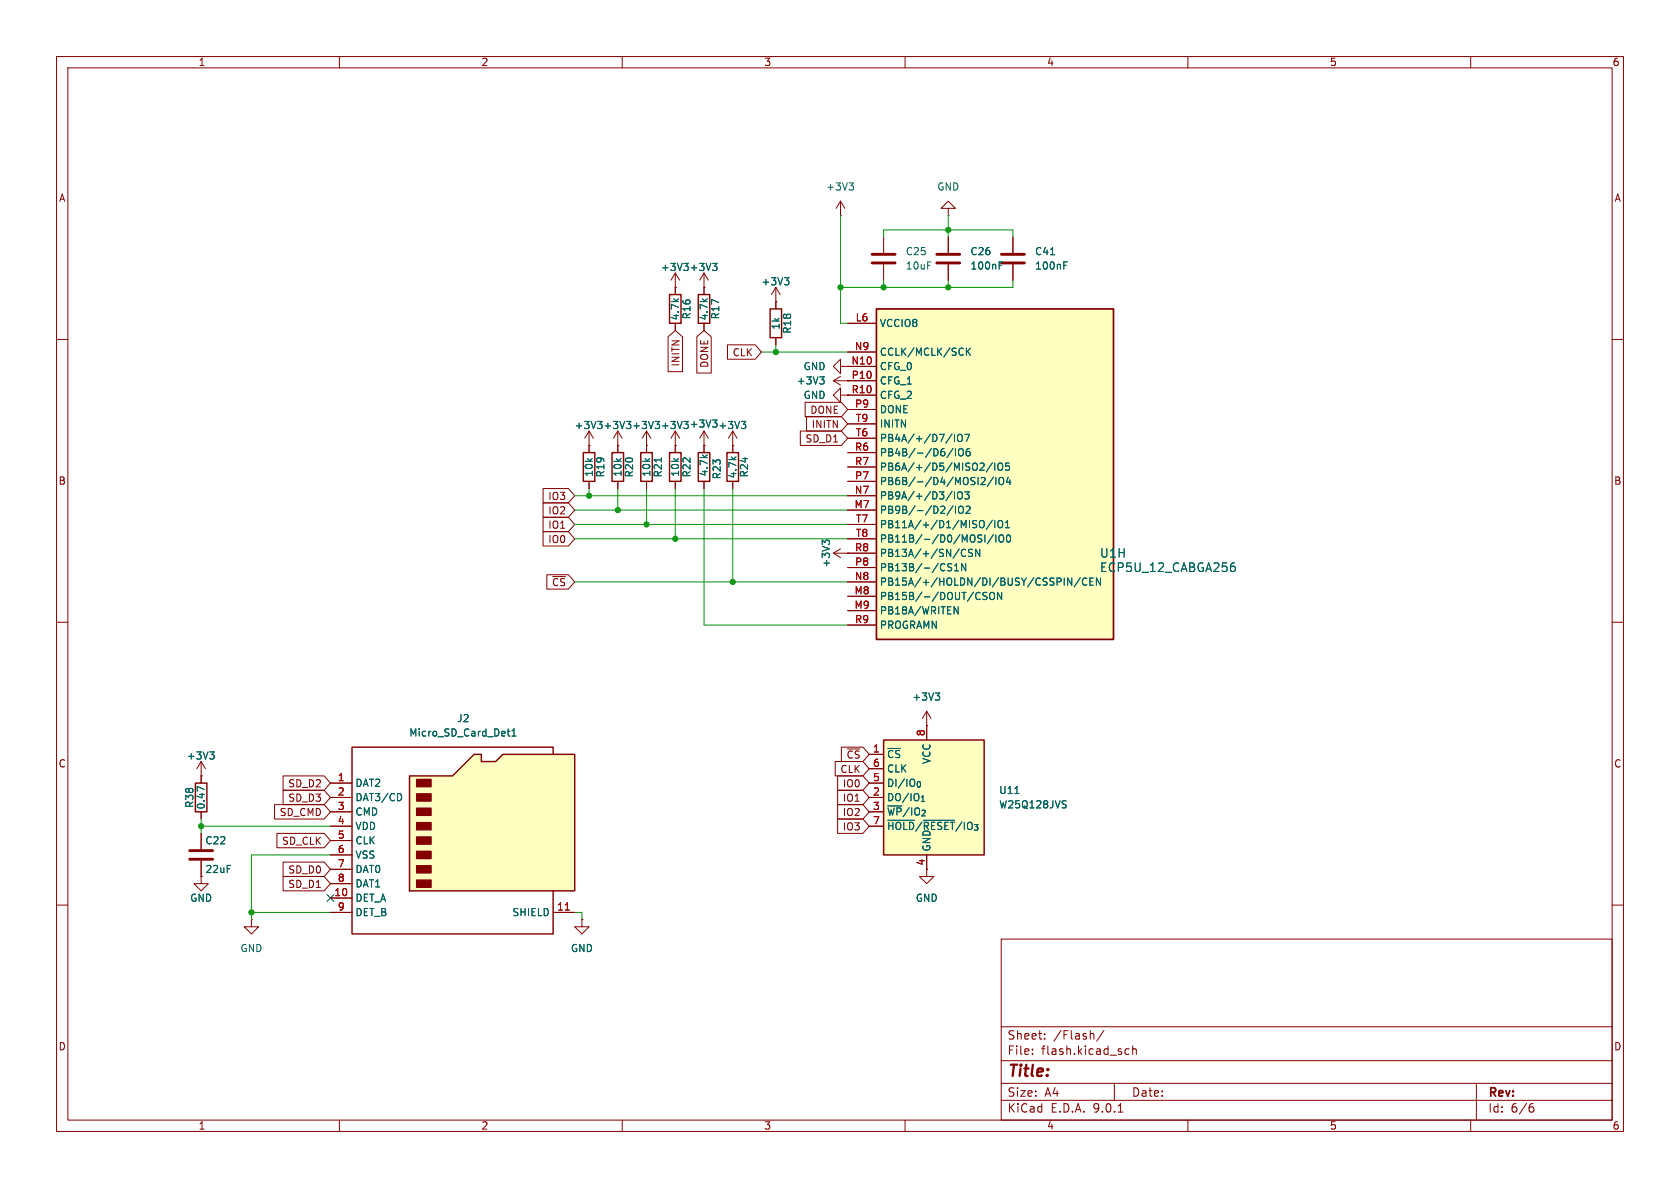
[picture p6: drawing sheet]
<svg xmlns="http://www.w3.org/2000/svg" width="297mm" height="210mm" viewBox="0 0 297 210" stroke-linecap="round" stroke-linejoin="round" font-family="sans-serif">
<g fill="none" stroke="#840000" stroke-width=".18">
<path d="M10 10h277v190h-277zM12 12h273v186h-273zM60 10v2M110 10v2M160 10v2M210 10v2M260 10v2M167.6 36.8h1.3l-1.3-1.2-1.2 1.2h1.2v1.3M167.6 38.1h.1M179.1 41.9v2.8M179.1 46.7v2.8M10 60h2"/>
<path d="M129.5 78.7h.1M129.5 76.2l-.7 1.3M129.5 76.2l.8 1.3M129.5 76.2v2.5M285 60h2M10 110h2M285 110h2M35.6 147.3v2.8M35.6 152.1v2.8M10 160h2M177 166h108v32h-108zM285 160h2"/>
<path d="M60 198v2M110 198v2M160 198v2M177 194.5h108M177 191.5h108M177 187.5h108M177 181.5h108M182.5 186.3v.1M182.5 185.5v.1M184.7 183.6v.1M184.7 182.8v.1M193.2 182.7l.2 .2v.8"/>
<path d="M195.2 182.1l-1.3 2M197 191.5v3M197.7 196.6h.8M199 186.3l.2 .1 .4-.1M199.6 185.5l-.4-.1-.2 .1M200.2 185.5l.3-.1 .3 .1 .1 .9M200.2 184.9v1.5M210 198v2M260 198v2M261 191.5v6.5M270.6 195.7h.4l.2 .3-.1 .5-.5 .1M271 195.1l-.4 .1"/>
</g>
<path d="M177 45h4.1M177 46.5h4.1M33.5 150.4h4.1M33.5 151.9h4.1" fill="none" stroke="#840000" stroke-width=".51"/>
<path d="M185.7 45h.7M188.1 46.9h.4M188.1 46.3h.6M131.1 74.5h.7l-.4 .5M131.6 75l.2 .2v.3l-.2 .3" fill="none" stroke="#006464" stroke-width=".18"/>
<path d="M72.4 137.2h7.6l3.8-3.8h1.3v1.2h2.5l1.3-1.2h12.7v24.1h-29.2z" fill="#ffffc2"/>
<path d="M123.4 80h2.1v5.1h-2.1zM72.4 137.2h7.6l3.8-3.8h1.3v1.2h2.5l1.3-1.2h12.7v24.1h-29.2zM97.8 133.4v-1.3h-35.6v33h35.6v-7.6" fill="none" stroke="#840000" stroke-width=".25"/>
<g fill="#840000" stroke="#840000" stroke-width=".25">
<path d="M73.7 137.8h2.5v1.3h-2.5z"/>
<path d="M73.7 140.3h2.5v1.3h-2.5z"/>
<path d="M73.7 142.9h2.5v1.2h-2.5z"/>
<path d="M73.7 145.4h2.5v1.3h-2.5z"/>
<path d="M73.7 148h2.5v1.2h-2.5z"/>
<path d="M73.7 150.5h2.5v1.3h-2.5z"/>
<path d="M73.7 153h2.5v1.3h-2.5z"/>
<path d="M73.7 155.6h2.5v1.2h-2.5z"/>
</g>
<g fill="none" stroke="#840000" stroke-width=".18">
<path d="M124.5 78.7v1.3M147.3 67.3l1.3 .8M147.3 67.3h2.6M148.6 69.9v-1.3l-1.3 1.3 1.3 1.2v-1.2h1.3M148.6 64.8v-1.3l-1.3 1.3 1.3 1.2v-1.2h1.3M148.6 66.5l-1.3 .8M149.9 69.9h.1M149.9 67.3h.1M149.9 64.8h.1M124.5 85.1v1.3M147.3 97.8l1.3 .8M147.3 97.8h2.6"/>
<path d="M148.6 97l-1.3 .8M149.9 97.8h.1M58.4 138.4h3.8M163.8 128.3h.1M163.8 125.7l-.7 1.3M163.8 125.7l.8 1.3M163.8 125.7v2.6M58.4 141h3.8M58.4 143.5h3.8M58.4 146.1h3.8M58.4 148.6h3.8M58.4 151.1h3.8"/>
<path d="M58.4 153.7h3.8M58.4 156.2h3.8M58.4 158.8h3.8M58.4 161.3h3.8M97.8 161.3h3.8M102.9 162.6v1.2h1.2l-1.2 1.3-1.3-1.3h1.3M102.9 162.6h.1"/>
</g>
<path d="M144.9 66.6h.8l-.4 .5M145.5 67.1l.2 .2v.3l-.2 .3M145.8 95.9l-.4-.4v.8M145.8 95.7l.3-.2h.3l.2 .2M89.7 129.3h.4M89.8 128.8v1.1l.3 .2M90.5 130.1h.7M90.5 129.2l.4-.4v1.3M165.3 122.5h.8l-.4 .5M165.9 123l.2 .2v.3l-.2 .3M70.8 140.3l.2 .5-.2 .7" fill="none" stroke="#006464" stroke-width=".18"/>
<path d="M99.9 160.9h.8" fill="none" stroke="#a90000" stroke-width=".18"/>
<path d="M156.2 130.8h17.8v20.3h-17.8z" fill="#ffffc2"/>
<path d="M156.2 130.8h17.8v20.3h-17.8z" fill="none" stroke="#840000" stroke-width=".25"/>
<path d="M156.2 41.9v2.8M156.2 46.7v2.8M153.7 133.4h2.5M153.7 135.9h2.5M153.7 138.4h2.5M163.8 128.3v2.5M153.7 141h2.5M153.7 143.5h2.5M153.7 146.1h2.5M163.8 151.1v3.8h1.3l-1.3 1.3-1.2-1.3h1.2" fill="none" stroke="#840000" stroke-width=".18"/>
<path d="M156.9 145h4.8M163.2 145h5.5M179.4 140.3h.7M188 141.5l.5 .1M188.3 142.2l.2 .3-.2 .3" fill="none" stroke="#006464" stroke-width=".18"/>
<path d="M154.2 45h4M154.2 46.5h4" fill="none" stroke="#840000" stroke-width=".51"/>
<path d="M154.9 54.6h41.9v58.4h-41.9z" fill="#ffffc2"/>
<path d="M154.9 54.6h41.9v58.4h-41.9z" fill="none" stroke="#840000" stroke-width=".31"/>
<g fill="none" stroke="#840000" stroke-width=".18">
<path d="M148.6 38.1h.1M148.6 35.6l-.8 1.2M148.6 35.6l.8 1.2M148.6 35.6v2.5M118.1 59.5l1.3-1.1 1.3 1.1v6.2h-2.6zM119.4 50.8h.1M119.4 48.3v3.8M119.4 57.2v1.2M119.4 48.3l-.8 1.2M119.4 48.3l.7 1.2M123.2 59.5l1.3-1.1 1.2 1.1v6.4h-2.5zM124.5 50.8h.1"/>
<path d="M124.5 48.3v3.8M124.5 57.2v1.2M124.5 48.3l-.8 1.2M124.5 48.3l.7 1.2M137.2 53.3h.1M137.2 50.8l-.8 1.3M137.2 50.8l.7 1.3M137.2 50.8v3.8M137.2 59.7v1.3M149.9 57.2h5M167.6 41.9v2.8M167.6 46.7v2.8"/>
<path d="M179.1 41.9v2.8M179.1 46.7v2.8M104.1 78.7h.1M104.1 76.2l-.7 1.3M104.1 76.2l.8 1.3M104.1 76.2v3.8M109.2 78.7h.1M109.2 76.2v3.8M109.2 76.2l-.7 1.3M109.2 76.2l.8 1.3M114.3 78.7h.1M114.3 76.2l-.8 1.3"/>
<path d="M114.3 76.2l.8 1.3M114.3 76.2v3.8M119.4 78.7h.1M119.4 76.2v3.8M119.4 76.2l-.8 1.3M119.4 76.2l.7 1.3M124.5 78.7h.1M124.5 76.2v3.8M124.5 76.2l-.8 1.3M124.5 76.2l.7 1.3M128.6 61h4.9l1.1 1.2-1.1 1.3h-4.9zM129.5 78.7h.1"/>
<path d="M129.5 78.7v1.3M141.5 76.2h7.2l1.2 1.3-1.2 1.2h-7.2zM142.3 71.1h6.4l1.2 1.3-1.2 1.3h-6.4zM142.6 73.7h6.1l1.2 1.2-1.2 1.3h-6.1zM149.9 64.8h.1M149.9 67.3h.1M149.9 69.9h.1M149.9 62.2h5M149.9 64.8h5M149.9 67.3h5M149.9 69.9h5M149.9 72.4h5"/>
<path d="M149.9 74.9h5M149.9 77.5h5M96 88.9h4.5l1.1 1.3-1.1 1.2h-4.5zM96 94h4.5l1.1 1.3-1.1 1.2h-4.5zM96 86.4h4.5l1.1 1.2-1.1 1.3h-4.5zM96 91.4h4.5l1.1 1.3-1.1 1.3h-4.5zM104.1 85.1v1.3M109.2 85.1v1.3M114.3 85.1v1.3M119.4 85.1v1.3M124.5 85.1v1.3M129.5 85.1v1.3"/>
<path d="M149.9 97.8h.1M149.9 80h5M149.9 82.6h5M149.9 85.1h5M149.9 87.6h5M149.9 90.2h5M149.9 92.7h5M149.9 95.3h5M149.9 97.8h5M96.7 101.6h3.8l1.1 1.3-1.1 1.2h-3.8zM149.9 100.3h5M149.9 102.9h5"/>
<path d="M149.9 105.4h5M149.9 108h5M149.9 110.5h5M35.6 137.2h.1M35.6 134.6l-.8 1.3M35.6 134.6l.7 1.3M35.6 134.6v3.8M50 137.2h7.3l1.1 1.2-1.1 1.3h-7.3zM50 139.7h7.3l1.1 1.3-1.1 1.2h-7.3zM58.4 138.4h3.8M147.7 134.6h4.9l1.1 1.3-1.1 1.3h-4.9zM148.1 137.2h4.5l1.1 1.2-1.1 1.3h-4.5z"/>
<path d="M148.1 139.7h4.5l1.1 1.3-1.1 1.2h-4.5zM148.7 132.1h3.9l1.1 1.3-1.1 1.2h-3.9zM153.7 133.4h2.5M153.7 135.9h2.5M153.7 138.4h2.5M163.8 128.3h.1M163.8 128.3v2.5M35.6 154.9v1.3h1.2l-1.2 1.3-1.3-1.3h1.3M35.6 154.9h.1M35.6 143.5v1.3M35.6 147.3v2.8M35.6 152.1v2.8"/>
<path d="M48.5 142.2h8.8l1.1 1.3-1.1 1.3h-8.8zM49 147.3h8.3l1.1 1.3-1.1 1.3h-8.3zM50 154.9h7.3l1.1 1.3-1.1 1.3h-7.3zM50 152.4h7.3l1.1 1.3-1.1 1.2h-7.3zM58.4 141h3.8M58.4 143.5h3.8M58.4 146.1h3.8M58.4 148.6h3.8M58.4 151.1h3.8M58.4 153.7h3.8M58.4 156.2h3.8M58.4 158.8h3.8"/>
<path d="M148.1 144.8h4.5l1.1 1.3-1.1 1.2h-4.5zM148.1 142.2h4.5l1.1 1.3-1.1 1.3h-4.5zM153.7 141h2.5M153.7 143.5h2.5M153.7 146.1h2.5M163.8 151.1v2.6M44.4 162.6v1.2h1.3l-1.3 1.3-1.2-1.3h1.2M44.4 162.6h.1M58.4 161.3h3.8M97.8 161.3h3.8M102.9 162.6h.1"/>
</g>
<g fill="none" stroke="#006464" stroke-width=".18">
<path d="M150.1 32.3h.8l-.4 .5M150.6 32.8l.3 .3v.3l-.3 .2M126 46.6h.8l-.5 .4M126.5 47l.3 .3v.3l-.3 .2M138.7 49.1h.8l-.5 .5M139.2 49.6l.3 .2v.3l-.3 .3M176.6 46.9h.5M176.6 46.3h.6M185.7 45h.7M188.1 46.9h.4M188.1 46.3h.6M131.1 74.5h.7l-.4 .5"/>
<path d="M131.6 75l.2 .2v.3l-.2 .3M144.9 66.6h.8l-.4 .5M145.5 67.1l.2 .2v.3l-.2 .3M168.3 76.7l-1.1 1.7M168.5 79.3l-1.1 1.6M168.7 76.8v1.2M168.9 79.3v1.3M169.3 77l.3-.2a.43 .43 0 0 1 .5 .4v.4a.42 .42 0 0 1-.4 .5 .42 .42 0 0 1-.4-.5zM169.5 79.5l.3-.2a.43 .43 0 0 1 .5 .4v.5a.42 .42 0 0 1-.4 .4 .42 .42 0 0 1-.4-.4zM170.5 76.8h.9l-.6 1.2M170.8 61.5v1.3M171 62.1l.6 .7"/>
<path d="M171.4 79.3l-.4 .1a.86 .86 0 0 0 0 1.2l.5-.1v-.5l-.2-.2-.4 .1-.1 .1M171.6 61.5l-.8 .8M116.9 80.9v.8M145.8 95.9l-.4-.4v.8M145.8 95.7l.3-.2h.3l.2 .2M167.6 99.7h.6M168.3 86.9l-1.1 1.6M168.5 89.4l-1.1 1.7M168.7 86.9v1.3M168.9 89.5v1.2M169.3 87.1l.3-.2a.43 .43 0 0 1 .5 .5v.4a.42 .42 0 0 1-.4 .4 .42 .42 0 0 1-.4-.4zM169.5 89.7l.3-.2a.43 .43 0 0 1 .5 .4v.4a.42 .42 0 0 1-.4 .5 .42 .42 0 0 1-.4-.5z"/>
<path d="M170.1 98.2l.3 .2 .3-.2M170.5 86.9h.8l-.4 .5 .4 .1v.6l-.2 .1-.6-.1M170.7 99.6v1.3l-.7-1.3v1.3M170.7 97.2l-.3-.1-.3 .2M170.8 89.6l.5-.1 .2 .3-.8 .9h.8M171.9 97.2l-.4-.1-.2 .1v.4l.5 .2 .1 .3-.2 .3-.5-.1M173.2 97.1v1.3l-.7-1.3v1.3M173.6 84.4l.5 .1 .1 .3-.8 .9h.8M173.8 92.1a.9 .9 0 0 1 0 1.1M174.1 94.6v1.2M175.4 81.8l-1 1.6M175.4 92l-1 1.6"/>
<path d="M175.6 84.3l-1.1 1.7M175.6 94.5l-1.1 1.6M175.9 81.9v1.2M175.9 92v1.3M176 84.4v1.3M176 94.6v1.2M176.6 81.9h.1a.43 .43 0 0 1 .6 .4v.4a.42 .42 0 0 1-.5 .4 .42 .42 0 0 1-.4-.4v-.4zM176.6 92.1l.1-.1a.43 .43 0 0 1 .6 .4v.5a.42 .42 0 0 1-.5 .4 .42 .42 0 0 1-.4-.4v-.5zM176.7 84.6l.2-.2a.43 .43 0 0 1 .5 .4v.4a.42 .42 0 0 1-.4 .5 .42 .42 0 0 1-.4-.5zM176.7 94.7l.2-.1a.43 .43 0 0 1 .5 .4v.4a.42 .42 0 0 1-.4 .4 .42 .42 0 0 1-.4-.4zM177.7 93.3h.8M177.7 92.4l.4-.4v1.3"/>
<path d="M178.1 94.6h.1a.68 .68 0 0 1 .5 .6 .68 .68 0 0 1-.5 .6 .84 .84 0 0 1-.1-1.2zM178.2 84.3l-.3 .9h.8M178.4 81.9h-.6l-.1 .6 .2-.2 .4 .1 .2 .2-.1 .4-.2 .1-.5-.1M178.5 84.8v.9M218.2 99.5l-.5 .1M167.6 100.2l.5 .2 .1 .1-.1 .3-.4 .1M168.7 107.3l.7 1.2v-1.2M168.7 100.9h.8M168.7 100l.4-.4v1.3M174.5 104.8l-.5-.1-.2 .1v.4l.6 .2 .1 .3-.3 .3-.4-.1M175 104.9l.3-.2a.43 .43 0 0 1 .5 .4v.5a.42 .42 0 0 1-.4 .4 .42 .42 0 0 1-.4-.4zM177.1 104.7v1.3l-.7-1.3v1.3"/>
<path d="M189.5 102.2v1.2l-.8-1.2v1.2M191 102.1l-1.1 1.7M192.1 102.3a.6 .6 0 0 0-.8 .4 .6 .6 0 0 0 .6 .7l.2-.1M192.7 102.8h.4M193.3 102.2h-.6v1.2h.6M194.6 102.2v1.2l-.8-1.2v1.2M217.7 100.2l.4-.1 .3 .3-.2 .6h-.5M36.1 139.6l-1.2-.6v.9M37.1 132.9h.8l-.5 .5M37.6 133.4l.3 .2v.3l-.3 .3M89.7 129.3h.4M89.8 128.8v1.1l.3 .2"/>
<path d="M90.5 130.1h.7M90.5 129.2l.4-.4v1.3M165.3 122.5h.8l-.4 .5M165.9 123l.2 .2v.3l-.2 .3M70.8 140.3l.2 .5-.2 .7M156.9 145h4.8M163.2 145h5.5M179.4 140.3h.7M188 141.5l.5 .1M188.3 142.2l.2 .3-.2 .3"/>
</g>
<path d="M118.4 52.1h2v5.1h-2zM123.4 52.1h2.1v5.1h-2.1zM136.1 54.6h2.1v5.1h-2.1zM103.1 80h2.1v5.1h-2.1zM108.2 80h2v5.1h-2zM113.3 80h2v5.1h-2zM118.4 80h2v5.1h-2zM128.5 80h2.1v5.1h-2.1zM34.5 138.4h2.1v5.1h-2.1z" fill="none" stroke="#840000" stroke-width=".25"/>
<path d="M165.6 45h4.1M165.6 46.5h4.1" fill="none" stroke="#840000" stroke-width=".51"/>
<g fill="none" stroke="#009600" stroke-width=".18">
<path d="M148.6 38.1v19.1h1.3M167.6 38.1v3.8M156.2 41.9v-1.3h22.9v1.3M156.2 49.5v1.3M167.6 49.5v1.3M179.1 49.5v1.3h-30.5M134.6 62.2h15.3M137.2 61v1.2M101.6 90.2h48.3M101.6 92.7h48.3M101.6 95.3h48.3M101.6 87.6h48.3"/>
<path d="M104.1 86.4v1.2M109.2 86.4v3.8M114.3 86.4v6.3M119.4 86.4v8.9M124.5 86.4v24.1h25.4M129.5 86.4v16.5M101.6 102.9h48.3M35.6 144.8v2.5M35.6 146.1h22.8M58.4 151.1h-14v11.5M44.4 161.3h14M101.6 161.3h1.3v1.3"/>
</g>
<path d="M57.8 158.1l1.2 1.3M59 158.1l-1.2 1.3" fill="none" stroke="#000084" stroke-width=".18"/>
<path d="M99.9 160.9h.8" fill="none" stroke="#a90000" stroke-width=".18"/>
<g fill="#009600" stroke="#009600" stroke-width=".18">
<circle cx="109.2" cy="90.2" r=".46"/>
<circle cx="104.1" cy="87.6" r=".46"/>
<circle cx="114.3" cy="92.7" r=".46"/>
<circle cx="156.2" cy="50.8" r=".46"/>
<circle cx="148.6" cy="50.8" r=".46"/>
<circle cx="167.6" cy="50.8" r=".46"/>
<circle cx="167.6" cy="40.6" r=".46"/>
<circle cx="44.4" cy="161.3" r=".46"/>
<circle cx="35.6" cy="146.1" r=".46"/>
<circle cx="137.2" cy="62.2" r=".46"/>
<circle cx="129.5" cy="102.9" r=".46"/>
<circle cx="119.4" cy="95.3" r=".46"/>
</g>
<text font-size="2.8" fill="#840000" x="178" y="190.9">Title:</text>
<g font-size="2.1" fill="#006464">
<text x="194.4" y="101.3">ECP5U_12_CABGA256</text>
<text x="194.4" y="98.8">U1H</text>
</g>
<g font-size="2.1" fill="#840000">
<text x="178" y="184">Sheet:</text>
<text x="186.2" y="184">/Flash/</text>
<text x="178" y="186.7">File:</text>
<text x="184.1" y="186.7">flash.kicad_sch</text>
<text x="178" y="196.9">KiCad</text>
<text x="178" y="194.1">Size:</text>
<text x="184.7" y="194.1">A4</text>
<text x="185.7" y="196.9">E.D.A.</text>
<text x="193.3" y="196.9">9.0.1</text>
<text x="200" y="194.1">Date:</text>
<text x="263" y="194.3">Rev:</text>
<text x="263" y="196.9">Id:</text>
<text x="267.1" y="196.9">6/6</text>
</g>
<g font-size="1.8" fill="#840000">
<text x="35" y="11.9">1</text>
<text x="85" y="11.9">2</text>
<text x="135" y="11.9">3</text>
<text x="185" y="11.9">4</text>
<text x="235" y="11.9">5</text>
<text x="285" y="11.9">6</text>
<text x="10.3" y="35.9">A</text>
<text x="285.3" y="35.9">A</text>
<text x="120.3" y="64.9" transform="rotate(-90 120.3 64.9)">INITN</text>
<text x="125.4" y="65.1" transform="rotate(-90 125.4 65.1)">DONE</text>
<text x="129.4" y="63.2">CLK</text>
<text x="143.1" y="73.3">DONE</text>
<text x="143.4" y="75.9">INITN</text>
<text x="142.3" y="78.4">SD_D1</text>
<text x="10.3" y="85.9">B</text>
<text x="96.8" y="88.6">IO3</text>
<text x="285.3" y="85.9">B</text>
<text x="96.8" y="91.1">IO2</text>
<text x="96.8" y="93.7">IO1</text>
<text x="96.8" y="96.2">IO0</text>
<text x="97.5" y="103.8">~{CS}</text>
<text x="10.3" y="135.9">C</text>
<text x="148.5" y="136.8">CLK</text>
<text x="149.6" y="134.3">~{CS}</text>
<text x="285.3" y="135.9">C</text>
<text x="50.9" y="139.4">SD_D2</text>
<text x="50.9" y="141.9">SD_D3</text>
<text x="148.9" y="139.4">IO0</text>
<text x="148.9" y="141.9">IO1</text>
<text x="49.3" y="144.5">SD_CMD</text>
<text x="49.8" y="149.5">SD_CLK</text>
<text x="148.9" y="147">IO3</text>
<text x="148.9" y="144.5">IO2</text>
<text x="50.9" y="154.6">SD_D0</text>
<text x="163.6" y="153.1" transform="rotate(-90 163.6 153.1)">4</text>
<text x="50.9" y="157.2">SD_D1</text>
<text x="10.3" y="185.9">D</text>
<text x="285.3" y="185.9">D</text>
<text x="35" y="199.9">1</text>
<text x="85" y="199.9">2</text>
<text x="135" y="199.9">3</text>
<text x="185" y="199.9">4</text>
<text x="235" y="199.9">5</text>
<text x="285" y="199.9">6</text>
</g>
<g font-size="1.8" fill="#006464">
<text x="145.9" y="33.9">+3V3</text>
<text x="165.6" y="33.9">GND</text>
<text x="160" y="45.3">C25</text>
<text x="160" y="47.9">10uF</text>
<text x="171.5" y="47.9">100nF</text>
<text x="171.5" y="45.3">C26</text>
<text x="182.9" y="47.9">100nF</text>
<text x="182.9" y="45.3">C41</text>
<text x="116.7" y="48.1">+3V3 +3V3</text>
<text x="134.5" y="50.6">+3V3</text>
<text x="120.2" y="56.7" transform="rotate(-90 120.2 56.7)">4.7k</text>
<text x="122.3" y="56.6" transform="rotate(-90 122.3 56.6)">R16</text>
<text x="125.3" y="56.7" transform="rotate(-90 125.3 56.7)">4.7k</text>
<text x="127.4" y="56.6" transform="rotate(-90 127.4 56.6)">R17</text>
<text x="138" y="58.4" transform="rotate(-90 138 58.4)">1k</text>
<text x="140.1" y="59.1" transform="rotate(-90 140.1 59.1)">R18</text>
<text x="155.4" y="58">VCCIO8</text>
<text x="142" y="65.6">GND</text>
<text x="155.4" y="63.1">CCLK/MCLK/SCK</text>
<text x="155.4" y="65.6">CFG_0</text>
<text x="140.8" y="68.2">+3V3</text>
<text x="142" y="70.7">GND</text>
<text x="155.4" y="68.2">CFG_1</text>
<text x="155.4" y="70.7">CFG_2</text>
<text x="101.5" y="76">+3V3 +3V3 +3V3 +3V3 +3V3 +3V3</text>
<text x="155.4" y="73.3">DONE</text>
<text x="155.4" y="75.8">INITN</text>
<text x="155.4" y="78.3">PB4A/+/D7/IO7</text>
<text x="155.4" y="80.9">PB4B/-/D6/IO6</text>
<text x="155.4" y="83.4">PB6A/+/D5/MISO2/IO5</text>
<text x="105" y="84.4" transform="rotate(-90 105 84.4)">10k</text>
<text x="107" y="84.5" transform="rotate(-90 107 84.5)">R19</text>
<text x="110.1" y="84.4" transform="rotate(-90 110.1 84.4)">10k</text>
<text x="112.1" y="84.5" transform="rotate(-90 112.1 84.5)">R20</text>
<text x="115.2" y="84.4" transform="rotate(-90 115.2 84.4)">10k</text>
<text x="117.2" y="84.5" transform="rotate(-90 117.2 84.5)">R21</text>
<text x="120.2" y="84.4" transform="rotate(-90 120.2 84.4)">10k</text>
<text x="122.3" y="84.5" transform="rotate(-90 122.3 84.5)">R22</text>
<text x="125.3" y="84.3" transform="rotate(-90 125.3 84.3)">4.7k</text>
<text x="127.6" y="84.8" transform="rotate(-90 127.6 84.8)">R23</text>
<text x="130.4" y="84.7" transform="rotate(-90 130.4 84.7)">4.7k</text>
<text x="132.4" y="84.5" transform="rotate(-90 132.4 84.5)">R24</text>
<text x="155.4" y="86">PB6B/-/D4/MOSI2/IO4</text>
<text x="155.4" y="88.5">PB9A/+/D3/IO3</text>
<text x="155.4" y="91">PB9B/-/D2/IO2</text>
<text x="155.4" y="93.6">PB11A/+/D1/MISO/IO1</text>
<text x="146.9" y="100.4" transform="rotate(-90 146.9 100.4)">+3V3</text>
<text x="155.4" y="96.1">PB11B/-/D0/MOSI/IO0</text>
<text x="155.4" y="98.7">PB13A/+/SN/CSN</text>
<text x="155.4" y="101.2">PB13B/-/CS1N</text>
<text x="155.4" y="103.7">PB15A/+/HOLDN/DI/BUSY/CSSPIN/CEN</text>
<text x="155.4" y="106.3">PB15B/-/DOUT/CSON</text>
<text x="155.4" y="108.8">PB18A/WRITEN</text>
<text x="155.4" y="111.4">PROGRAMN</text>
<text x="161.2" y="124.1">+3V3</text>
<text x="72.3" y="130.4">Micro_SD_Card_Det1</text>
<text x="80.7" y="127.9">J2</text>
<text x="32.9" y="134.5">+3V3</text>
<text x="156.7" y="134.2">~{CS}</text>
<text x="156.7" y="136.8">CLK</text>
<text x="164.7" y="135.1" transform="rotate(-90 164.7 135.1)">VCC</text>
<text x="34.4" y="142.9" transform="rotate(-90 34.4 142.9)">R38</text>
<text x="36.4" y="143.2" transform="rotate(-90 36.4 143.2)">0.47</text>
<text x="62.7" y="139.3">DAT2</text>
<text x="62.7" y="141.8">DAT3/CD</text>
<text x="156.7" y="139.3">DI/IO_{0}</text>
<text x="156.7" y="141.8">DO/IO_{1}</text>
<text x="176.5" y="140.6">U11</text>
<text x="176.5" y="143.1">W25Q128JVS</text>
<text x="36.2" y="149.5">C22</text>
<text x="62.7" y="144.4">CMD</text>
<text x="62.7" y="146.9">VDD</text>
<text x="62.7" y="149.5">CLK</text>
<text x="156.7" y="144.4">~{WP}/IO_{2}</text>
<text x="156.7" y="146.9">~{HOLD}/~{RESET}/IO_{3}</text>
<text x="36.2" y="154.5">22uF</text>
<text x="62.7" y="152">VSS</text>
<text x="62.7" y="154.5">DAT0</text>
<text x="164.7" y="150.6" transform="rotate(-90 164.7 150.6)">GND</text>
<text x="33.5" y="159.6">GND</text>
<text x="62.7" y="157.1">DAT1</text>
<text x="62.7" y="159.6">DET_A</text>
<text x="161.8" y="159.6">GND</text>
<text x="62.7" y="162.2">DET_B</text>
<text x="90.5" y="162.2">SHIELD</text>
<text x="42.4" y="168.5">GND</text>
<text x="100.8" y="168.5">GND</text>
</g>
<g font-size="1.8" fill="#a90000">
<text x="151.2" y="56.9">L6</text>
<text x="150.4" y="64.5">N10</text>
<text x="151" y="62">N9</text>
<text x="150.5" y="67.1">P10</text>
<text x="150.5" y="69.6">R10</text>
<text x="151.1" y="72.1">P9</text>
<text x="151.2" y="74.7">T9</text>
<text x="151.2" y="77.2">T6</text>
<text x="151.1" y="79.8">R6</text>
<text x="151.1" y="82.3">R7</text>
<text x="151" y="89.9">M7</text>
<text x="151" y="87.4">N7</text>
<text x="151.1" y="84.8">P7</text>
<text x="151.2" y="92.5">T7</text>
<text x="151.2" y="95">T8</text>
<text x="151.1" y="97.5">R8</text>
<text x="151.1" y="100.1">P8</text>
<text x="151" y="105.2">M8</text>
<text x="151" y="107.7">M9</text>
<text x="151" y="102.6">N8</text>
<text x="151.1" y="110.2">R9</text>
<text x="163.6" y="130.2" transform="rotate(-90 163.6 130.2)">8</text>
<text x="154.2" y="133.1">1</text>
<text x="154.2" y="135.6">6</text>
<text x="59.6" y="138.2">1</text>
<text x="59.6" y="140.7">2</text>
<text x="59.6" y="143.3">3</text>
<text x="154.2" y="138.2">5</text>
<text x="154.2" y="140.7">2</text>
<text x="154.2" y="143.3">3</text>
<text x="59.6" y="145.8">4</text>
<text x="59.6" y="148.3">5</text>
<text x="154.2" y="145.8">7</text>
<text x="59.6" y="150.9">6</text>
<text x="59.6" y="153.4">7</text>
<text x="59.6" y="156">8</text>
<text x="59" y="158.5">10</text>
<text x="59.6" y="161">9</text>
<text x="98.4" y="161">11</text>
</g>
</svg>
